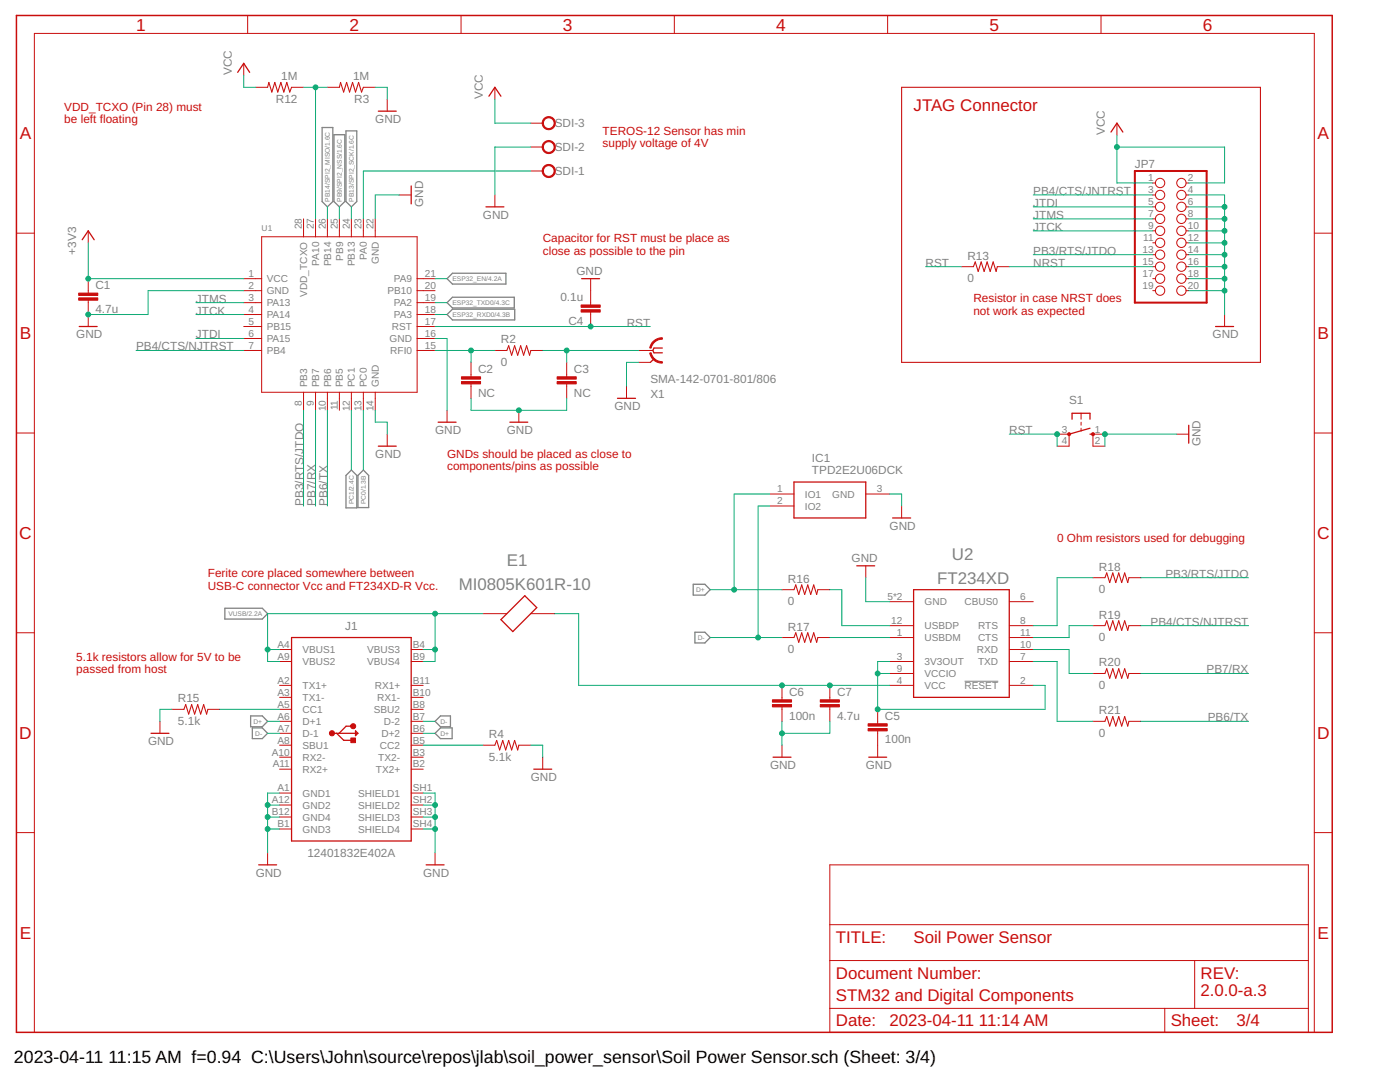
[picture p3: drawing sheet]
<svg xmlns="http://www.w3.org/2000/svg" width="279mm" height="216mm" viewBox="0 0 279 216" stroke-linecap="round" stroke-linejoin="round" font-family="sans-serif">
<path d="M192.5 135.9h6.7" fill="none" stroke="#808080" stroke-width=".2"/>
<g fill="none" stroke="#808080" stroke-width=".25">
<path d="M64.3 25.4h2.1v14.8l-1.1 1.1-1-1.1zM66.7 26.9h2.1v13.3l-1.1 1.1-1-1.1zM69 26.1h2.2v14.1l-1.1 1.1-1.1-1.1zM89.2 55.6l1.1-1.1h10.7v2.2h-10.7zM89.2 60.4l1.1-1.1h12.3v2.1h-12.3zM89.2 62.8l1.1-1.1h12.4v2.1h-12.4zM70.1 93.8l1.1 1.1v6.4h-2.2v-6.4zM72.5 93.8l1.1 1.1v6.4h-2.2v-6.4zM138.3 116.6h2.4l1 1.1-1 1h-2.4zM44.9 121.4h7.4l1.1 1-1.1 1.1h-7.4zM138.7 126.2h2l1 1-1 1.1h-2zM50 142.9h2.3l1.1 1-1.1 1.1h-2.3z"/>
<path d="M50.4 145.2h1.9l1.1 1.1-1.1 1.1h-1.9zM86.8 143.9l1.1-1h2v2.1h-2zM87.9 145.2h2.3v2.2h-2.3l-1.1-1.1z"/>
</g>
<g fill="none" stroke="#c90d0c" stroke-width=".21">
<path d="M53.4 17.4l.3-1 .6 2 .5-2 .6 2 .6-2 .6 2 .6-2 .6 2 .4-1M67.7 17.4l.3-1 .6 2 .6-2 .6 2 .6-2 .6 2 .6-2 .6 2 .3-1M179.9 17.4h71.6v54.9h-71.6zM194.3 53.2l.3-.9 .6 1.9 .6-1.9 .6 1.9 .6-1.9 .6 1.9 .6-1.9 .6 1.9 .2-1M101.2 69.9l.3-.9 .6 1.9 .6-1.9 .6 1.9 .6-1.9 .6 1.9 .6-1.9 .6 1.9 .2-1M158.5 117.7l.3-1 .6 1.9 .6-1.9 .6 1.9 .6-1.9 .6 1.9 .6-1.9 .6 1.9 .2-.9M220.5 115.3l.4-1 .6 1.9 .6-1.9 .6 1.9 .6-1.9 .6 1.9 .6-1.9 .6 1.9 .2-.9M158.5 127.2l.3-.9 .6 1.9 .6-1.9 .6 1.9 .6-1.9 .6 1.9 .6-1.9 .6 1.9 .2-1M220.5 124.8l.4-.9 .6 1.9 .6-1.9 .6 1.9 .6-1.9 .6 1.9 .6-1.9 .6 1.9 .2-1M220.5 134.4l.4-1 .6 1.9 .6-1.9 .6 1.9 .6-1.9 .6 1.9 .6-1.9 .6 1.9 .2-.9M36.7 141.5l.4-.9 .6 1.9 .5-1.9 .6 1.9 .7-1.9 .5 1.9 .6-1.9 .6 1.9 .3-1M98.8 148.7l.3-1 .6 1.9 .6-1.9 .6 1.9 .6-1.9 .6 1.9 .6-1.9 .6 1.9 .2-.9"/>
<path d="M220.5 143.9l.4-.9 .6 1.9 .6-1.9 .6 1.9 .6-1.9 .6 1.9 .6-1.9 .6 1.9 .2-1"/>
</g>
<g fill="none" stroke="#c90d0c" stroke-width=".2">
<path d="M48.6 12.6v2.4M49.4 3.1v3.6M51 17.4h2.4M58.2 17.4h2.4M65.3 17.4h2.4M72.5 17.4h2.4M77.3 19.8v2.4M92 3.1v3.6M98.8 17.4v2.4M134.6 3.1v3.6M177.1 3.1v3.6M219.7 3.1v3.6"/>
<path d="M79.7 38.9h2.4M98.8 38.9v2.4M105.9 34.1h2.4M105.9 29.3h2.4M105.9 24.6h2.4M222.9 24.6v2.4M230.1 38.9h.5M230.1 36.5h.5M236.7 38.9h.5M236.7 36.5h.5M3.3 46.5h3.6M17.6 46.1v2.4"/>
<path d="M17.6 55.6v2.9M17.6 59.9v5.3M48.6 55.6h3.6M48.6 58h3.6M52.2 47.2h31v31.1h-31zM60.6 43.7v3.5M63 43.7v3.5M65.3 43.7v3.5M67.7 43.7v3.5M70.1 43.7v3.5M72.5 43.7v3.5M74.9 43.7v3.5"/>
<path d="M83.2 55.6h3.6M83.2 58h3.6M117.9 55.6v5.3M191.9 53.2h2.4M199 53.2h2.4M230.1 55.6h.5M230.1 58h.5M230.1 41.3h.5M230.1 43.7h.5M230.1 46.1h.5M230.1 48.5h.5M230.1 50.8h.5"/>
<path d="M230.1 53.2h.5M236.7 55.6h.5M236.7 58h.5M236.7 41.3h.5M236.7 43.7h.5M236.7 46.1h.5M236.7 48.5h.5M236.7 50.8h.5M236.7 53.2h.5M262.3 46.5h3.6M48.6 60.4h3.6M48.6 62.8h3.6"/>
<path d="M48.6 65.2h3.6M48.6 67.5h3.6M48.6 69.9h3.6M60.6 78.3v3.6M63 78.3v3.6M65.3 78.3v3.6M67.7 78.3v3.6M70.1 78.3v3.6M72.5 78.3v3.6M74.9 78.3v3.6M83.2 60.4h3.6M83.2 62.8h3.6"/>
<path d="M83.2 65.2h3.6M83.2 67.5h3.6M83.2 69.9h3.6M94 72.3v2.9M94 76.6v2.9M98.8 69.9h2.4M105.9 69.9h2.4M113.1 72.3v2.9M113.1 76.6v2.9M117.9 62.3v2.9M125 77.1v2.4M127.4 69.9h2.9"/>
<path d="M127.4 72.3h2.4M244.4 62.8v2.4M3.3 86.4h3.6M77.3 86.6v2.4M89.2 81.9v2.3M103.5 81.9v2.3M153.7 98.6h4.8M172.8 98.6h4.7M211 86.6h2.4v2.4h-2.4M215.8 82.5v1.2M215.8 84.2v.7M215.8 85.4v.6"/>
<path d="M220.5 86.6h-2.4v2.4h2.4M234.8 86.6h2.4M262.3 86.4h3.6M153.7 101h4.8M156.1 117.7h2.4M163.2 117.7h2.4M172.8 112.9v2.4M179.9 101v2.4M218.1 115.3h2.4M225.3 115.3h2.4M3.3 126.3h3.6M55.8 139.1h2.4"/>
<path d="M55.8 136.8h2.4M55.8 129.6h2.4M55.8 132h2.4M82.1 139.1h2.4M82.1 136.8h2.4M82.1 129.6h2.4M82.1 132h2.4M96.4 122.4h4.8M105.9 122.4h4.8M156.1 127.2h2.4M156.1 136.8v2.8M163.2 127.2h2.4"/>
<path d="M165.6 136.8v2.8M177.5 136.8h4.8M177.5 132h4.8M177.5 120.1h4.8M177.5 127.2h4.8M177.5 134.4h4.8M177.5 124.8h4.8M201.4 136.8h4.8M201.4 129.6h4.8M201.4 132h4.8M201.4 120.1h4.8M201.4 127.2h4.8"/>
<path d="M201.4 124.8h4.8M218.1 134.4h2.4M218.1 124.8h2.4M225.3 134.4h2.4M225.3 124.8h2.4M262.3 126.3h3.6M31.9 143.9v2.4M34.3 141.5h2.4M41.5 141.5h2.4M55.8 143.9h2.4M55.8 141.5h2.4M55.8 148.7h2.4"/>
<path d="M55.8 146.3h2.4M55.8 151.1h2.4M55.8 153.5h2.4M55.8 158.2h2.4M82.1 143.9h2.4M82.1 141.5h2.4M82.1 148.7h2.4M82.1 146.3h2.4M82.1 151.1h2.4M82.1 153.5h2.4M82.1 158.2h2.4M96.4 148.7h2.4"/>
<path d="M103.5 148.7h2.4M108.3 151.1v2.4M156.1 141.1v2.8M156.1 148.7v2.4M165.6 141.1v2.8M175.2 141.5v2.9M175.2 145.8v5.3M218.1 143.9h2.4M225.3 143.9h2.4M3.3 166.1h3.6M53.4 170.2v2.4M55.8 163h2.4"/>
<path d="M55.8 160.6h2.4M55.8 165.4h2.4M82.1 163h2.4M82.1 160.6h2.4M82.1 165.4h2.4M86.8 170.2v2.4M165.6 172.6h95.5v33.4h-95.5zM262.3 166.1h3.6M165.6 191.7h95.5M165.6 184.5h95.5M238.4 191.7v9.5M6.9 206v-199.3h255.4v199.3"/>
<path d="M165.6 201.2h95.5M232.5 201.2v4.8"/>
<circle cx="231.5" cy="36.5" r=".93"/>
<circle cx="231.5" cy="38.9" r=".93"/>
<circle cx="235.8" cy="38.9" r=".93"/>
<circle cx="235.8" cy="36.5" r=".93"/>
<circle cx="231.5" cy="48.5" r=".93"/>
<circle cx="231.5" cy="41.3" r=".93"/>
<circle cx="231.5" cy="55.6" r=".93"/>
<circle cx="231.5" cy="43.7" r=".93"/>
<circle cx="231.5" cy="53.2" r=".93"/>
<circle cx="231.5" cy="50.8" r=".93"/>
<circle cx="231.5" cy="58" r=".93"/>
<circle cx="231.5" cy="46.1" r=".93"/>
<circle cx="235.8" cy="43.7" r=".93"/>
<circle cx="235.8" cy="46.1" r=".93"/>
<circle cx="235.8" cy="53.2" r=".93"/>
<circle cx="235.8" cy="58" r=".93"/>
<circle cx="235.8" cy="55.6" r=".93"/>
<circle cx="235.8" cy="48.5" r=".93"/>
<circle cx="235.8" cy="41.3" r=".93"/>
<circle cx="235.8" cy="50.8" r=".93"/>
</g>
<g fill="none" stroke="#c90d0c" stroke-width=".25">
<path d="M47.4 14.4l1.2-1.8 1.2 1.8M97.6 19.2l1.2-1.8 1.2 1.8M75.5 22.2h3.6M82.1 37.1v3.6M221.7 26.4l1.2-1.8 1.2 1.8M16.4 47.8l1.2-1.7 1.2 1.7M97 41.3h3.6M116.1 55.6h3.6M15.8 65.2h3.6M123.2 79.5h3.6M130.5 71.6l-.7 .7M132.2 69.4h-1.7l-.2 .5 .2 .5h1.7"/>
<path d="M242.6 65.2h3.6M75.5 89h3.6M87.4 84.2h3.6M101.7 84.2h3.6M158.5 96.2h14.3v7.2h-14.3zM214 83.7v-1.2h3.5v1.2M217.5 86.6h.6M217.5 85.4l-4.1 1.2M237.2 84.9v3.5M104.7 118.9l2.4 2.3-4.8 4.8-2.3-2.4zM171 112.9h3.6M178.1 103.4h3.6"/>
<path d="M182.3 117.7h19.1v21.4h-19.1zM58.2 127.2h23.9v40.6h-23.9zM30.1 146.3h3.6M66.7 146.3h4.7M67.2 146.3l1.4 1.4h1.4M70 144.9h-.9l-1.4 1.4M71 145.8l.4 .5-.4 .5zM106.5 153.5h3.6M154.3 151.1h3.6M173.4 151.1h3.6M51.6 172.6h3.6M85 172.6h3.6"/>
</g>
<g fill="#c90d0c" stroke="#c90d0c" stroke-width=".2">
<path d="M15.7 59.4h3.8v.5h-3.8z"/>
<path d="M15.7 58.5h3.8v.4h-3.8z"/>
<path d="M92.1 76.1h3.8v.5h-3.8z"/>
<path d="M92.1 75.2h3.8v.4h-3.8z"/>
<path d="M111.2 76.1h3.8v.5h-3.8z"/>
<path d="M111.2 75.2h3.8v.4h-3.8z"/>
<path d="M116 60.9h3.8v.4h-3.8z"/>
<path d="M116 61.8h3.8v.5h-3.8z"/>
<path d="M70 147.3h1v.9h-1z"/>
<path d="M173.2 145.4h3.9v.4h-3.9z"/>
<path d="M173.2 144.4h3.9v.5h-3.9z"/>
<path d="M154.2 140.6h3.8v.5h-3.8z"/>
<path d="M154.2 139.6h3.8v.5h-3.8z"/>
<path d="M163.7 140.6h3.8v.5h-3.8z"/>
<path d="M163.7 139.6h3.8v.5h-3.8z"/>
</g>
<g fill="#c90d0c" stroke="#c90d0c" stroke-width=".2">
<path d="M130.4 68.1l1.1-.6 .7-.1v.3a2.26 2.26 0 0 0-2.3 1.8l-.2-.1v-.2z" fill-rule="evenodd"/>
<path d="M129.7 70.4h.2a2.3 2.3 0 0 0 2.3 1.8v.3a2.44 2.44 0 0 1-2.5-2.1z" fill-rule="evenodd"/>
<path d="M217.9 86.4l.2-.1 .3 .1v.4l-.3 .2-.2-.2z" fill-rule="evenodd"/>
<path d="M65.8 146a.51 .51 0 0 1 .8 0 .51 .51 0 0 1-.2 .8 .51 .51 0 0 1-.7-.5h.6h-.6z" fill-rule="evenodd"/>
<path d="M70 144.7a.52 .52 0 0 1 .9-.1 .52 .52 0 0 1-.3 .8 .52 .52 0 0 1-.6-.5h.5h-.5z" fill-rule="evenodd"/>
<path d="M108.6 33.2a1.31 1.31 0 0 1 2.1 .3 1.31 1.31 0 0 1-.8 1.9 1.31 1.31 0 0 1-1.7-1.3h.2a1.07 1.07 0 0 1 1.5-1 1.07 1.07 0 0 1 .3 1.8 1.07 1.07 0 0 1-1.7-.5l-.1-.3h-.2z" fill-rule="evenodd"/>
<path d="M108.6 28.4a1.31 1.31 0 0 1 2.1 .3 1.31 1.31 0 0 1-.9 1.9 1.31 1.31 0 0 1-1.6-1.3h.2a1.08 1.08 0 0 1 1.6-.9 1.08 1.08 0 0 1 .2 1.7 1.08 1.08 0 0 1-1.7-.5l-.1-.3h-.2z" fill-rule="evenodd"/>
<path d="M108.6 23.6a1.31 1.31 0 0 1 2.1 .3 1.31 1.31 0 0 1-.8 1.9 1.31 1.31 0 0 1-1.7-1.2h.2a1.07 1.07 0 0 1 1.5-1 1.07 1.07 0 0 1 .3 1.8 1.07 1.07 0 0 1-1.7-.6l-.1-.2h-.2z" fill-rule="evenodd"/>
<circle cx="213.4" cy="86.6" r=".31"/>
</g>
<path d="M226.5 34.1h14.3v26.3h-14.3z" fill="none" stroke="#c90d0c" stroke-width=".4"/>
<path d="M3.3 3.1h262.6v202.9h-262.6z" fill="none" stroke="#c90d0c" stroke-width=".3"/>
<g fill="none" stroke="#0dab76" stroke-width=".2">
<path d="M48.6 15v2.4h2.4M60.6 17.4h4.7M63 17.4v26.3M74.9 17.4h2.4v2.4M98.8 19.8v4.8h7.1M79.7 38.9h-4.8v4.8M105.9 29.3h-7.1v9.6M105.9 34.1h-33.4v9.6M206.2 38.9h23.9M222.9 29.3h21.5v7.2h-7.2M222.9 27v9.5h7.2M237.2 38.9h7.2v23.9"/>
<path d="M17.6 48.5v7.1h31M48.6 58h-19.1v4.8h-11.9M65.3 41.3v2.4M67.7 41.3v2.4M70.1 41.3v2.4M86.8 55.6h2.4M184.7 53.2h7.2M201.4 53.2h28.7M206.2 50.8h23.9M206.2 46.1h23.9M206.2 43.7h23.9M206.2 41.3h23.9"/>
<path d="M237.2 55.6h7.2M237.2 58h7.2M237.2 53.2h7.2M237.2 50.8h7.2M237.2 48.5h7.2M237.2 46.1h7.2M237.2 43.7h7.2M237.2 41.3h7.2M27.2 69.9h21.4M39.1 62.8h9.5M39.1 67.5h9.5M39.1 60.4h9.5"/>
<path d="M86.8 62.8h2.4M86.8 67.5h2.4v14.4M86.8 69.9h12M86.8 65.2h43M86.8 60.4h2.4M94 69.9v2.4M94 79.5v2.4h19.1v-2.4M108.3 69.9h19.1M113.1 69.9v2.4M127.4 72.3h-2.4v4.8M60.6 81.9v19.1M63 81.9v19.1"/>
<path d="M65.3 81.9v19.1M70.1 81.9v11.9M72.5 81.9v11.9M74.9 81.9v2.3h2.4v2.4M153.7 98.6h-7.2v19.1M177.5 98.6h2.4v2.4M201.4 86.6h9.6v2.4M234.8 86.6h-14.3v2.4M141.7 117.7h14.4M153.7 101h-2.4v26.2M165.6 117.7h2.4v7.1h9.5M172.8 115.3v4.8h4.7"/>
<path d="M218.1 115.3h-7.1v9.5h-4.8M227.7 115.3h21.5M53.4 129.6h2.4M84.5 129.6h2.3M86.8 122.4v9.6h-2.3M96.4 122.4h-43v9.6h2.4M110.7 122.4h4.8v14.4h62M141.7 127.2h14.4M165.6 127.2h11.9M175.2 134.4h2.3M177.5 132h-2.3v9.5h33.4v-4.7h-2.4M206.2 132h4.8v11.9h7.1"/>
<path d="M206.2 129.6h7.2v4.8h4.7M218.1 124.8h-4.7v2.4h-7.2M227.7 124.8h21.5M227.7 134.4h21.5M34.3 141.5h-2.4v2.4M43.9 141.5h11.9M53.4 146.3h2.4M53.4 143.9h2.4M55.8 158.2h-2.4v12M84.5 158.2h2.3v12M84.5 148.7h11.9M84.5 146.3h2.3"/>
<path d="M84.5 143.9h2.3M105.9 148.7h2.4v2.4M156.1 143.9v4.8M165.6 143.9v2.4h-9.5M227.7 143.9h21.5M53.4 160.6h2.4M53.4 163h2.4M53.4 165.4h2.4M84.5 160.6h2.3M84.5 163h2.3M84.5 165.4h2.3"/>
</g>
<g fill="#0dab76" stroke="#0dab76" stroke-width=".2">
<circle cx="17.6" cy="55.6" r=".49"/>
<circle cx="17.6" cy="62.8" r=".49"/>
<circle cx="103.5" cy="81.9" r=".49"/>
<circle cx="220.5" cy="86.6" r=".49"/>
<circle cx="53.4" cy="160.6" r=".49"/>
<circle cx="53.4" cy="163" r=".49"/>
<circle cx="53.4" cy="165.4" r=".49"/>
<circle cx="86.8" cy="165.4" r=".49"/>
<circle cx="86.8" cy="163" r=".49"/>
<circle cx="86.8" cy="160.6" r=".49"/>
<circle cx="156.1" cy="146.3" r=".49"/>
<circle cx="244.4" cy="58" r=".49"/>
<circle cx="244.4" cy="55.6" r=".49"/>
<circle cx="244.4" cy="53.2" r=".49"/>
<circle cx="244.4" cy="50.8" r=".49"/>
<circle cx="244.4" cy="48.5" r=".49"/>
<circle cx="244.4" cy="46.1" r=".49"/>
<circle cx="244.4" cy="43.7" r=".49"/>
<circle cx="244.4" cy="41.3" r=".49"/>
<circle cx="113.1" cy="69.9" r=".49"/>
<circle cx="94" cy="69.9" r=".49"/>
<circle cx="211" cy="86.6" r=".49"/>
<circle cx="117.9" cy="65.2" r=".49"/>
<circle cx="146.5" cy="117.7" r=".49"/>
<circle cx="151.3" cy="127.2" r=".49"/>
<circle cx="175.2" cy="134.4" r=".49"/>
<circle cx="175.2" cy="141.5" r=".49"/>
<circle cx="156.1" cy="136.8" r=".49"/>
<circle cx="165.6" cy="136.8" r=".49"/>
<circle cx="53.4" cy="129.6" r=".49"/>
<circle cx="86.8" cy="129.6" r=".49"/>
<circle cx="86.8" cy="122.4" r=".49"/>
<circle cx="63" cy="17.4" r=".49"/>
<circle cx="222.9" cy="29.3" r=".49"/>
</g>
<g font-size="3.5" fill="#c90d0c">
<text x="27.2" y="6.1">1</text>
<text x="69.8" y="6.1">2</text>
<text x="112.3" y="6.1">3</text>
<text x="154.9" y="6.1">4</text>
<text x="197.5" y="6.1">5</text>
<text x="240.1" y="6.1">6</text>
<text x="3.9" y="27.8">A</text>
<text x="262.9" y="27.8">A</text>
<text x="3.9" y="67.7">B</text>
<text x="262.9" y="67.7">B</text>
<text x="3.8" y="107.6">C</text>
<text x="262.8" y="107.6">C</text>
<text x="3.8" y="147.4">D</text>
<text x="262.8" y="147.4">D</text>
<text x="3.9" y="187.3">E</text>
<text x="262.9" y="187.3">E</text>
</g>
<g font-size="3.5">
<text x="2.8" y="212.1">2023-04-11</text>
<text x="21.6" y="212.1">11:15 AM f=0.94 C:\Users\John\source\repos\jlab\soil_power_sensor\Soil Power Sensor.sch (Sheet: 3/4)</text>
</g>
<g font-size="3.4" fill="#c90d0c">
<text x="182.3" y="22.2">JTAG Connector</text>
<text x="166.8" y="188.1">TITLE:</text>
<text x="182.3" y="188.1">Soil Power Sensor</text>
<text x="166.8" y="195.3">Document Number:</text>
<text x="239.6" y="195.3">REV:</text>
<text x="166.8" y="199.8">STM32 and Digital Components</text>
<text x="239.6" y="198.8">2.0.0-a.3</text>
<text x="166.8" y="204.8">Date:</text>
<text x="177.5" y="204.8">2023-04-11</text>
<text x="195.4" y="204.8">11:14 AM</text>
<text x="233.6" y="204.8">Sheet:</text>
<text x="246.8" y="204.8">3/4</text>
</g>
<g font-size="3.4" fill="#808080">
<text x="101.2" y="112.9">E1</text>
<text x="190" y="111.7">U2</text>
<text x="91.6" y="117.7">MI0805K601R-10</text>
<text x="187" y="116.5">FT234XD</text>
</g>
<g font-size="2.3" fill="#808080">
<text x="46.3" y="15" transform="rotate(-90 46.3 15)">VCC</text>
<text x="56.1" y="16">1M</text>
<text x="70.5" y="16">1M</text>
<text x="55.1" y="20.5">R12</text>
<text x="70.7" y="20.5">R3</text>
<text x="96.4" y="19.8" transform="rotate(-90 96.4 19.8)">VCC</text>
<text x="74.9" y="24.6">GND</text>
<text x="110.7" y="25.4">SDI-3</text>
<text x="220.5" y="27" transform="rotate(-90 220.5 27)">VCC</text>
<text x="110.7" y="35">SDI-1</text>
<text x="110.7" y="30.2">SDI-2</text>
<text x="226.5" y="33.5">JP7</text>
<text x="84.4" y="41.3" transform="rotate(-90 84.4 41.3)">GND</text>
<text x="206.2" y="38.9">PB4/CTS/JNTRST</text>
<text x="206.2" y="41.3">JTDI</text>
<text x="96.4" y="43.7">GND</text>
<text x="206.2" y="43.7">JTMS</text>
<text x="206.2" y="46.1">JTCK</text>
<text x="15.2" y="50.8" transform="rotate(-90 15.2 50.8)">+3V3</text>
<text x="184.7" y="53.2">RST</text>
<text x="193.1" y="51.8">R13</text>
<text x="206.2" y="50.8">PB3/RTS/JTDO</text>
<text x="206.2" y="53.2">NRST</text>
<text x="19" y="57.6">C1</text>
<text x="115" y="54.9">GND</text>
<text x="193.1" y="56.3">0</text>
<text x="19" y="62.4">4.7u</text>
<text x="39.1" y="60.4">JTMS</text>
<text x="39.1" y="62.8">JTCK</text>
<text x="111.8" y="60">0.1u</text>
<text x="113.4" y="64.8">C4</text>
<text x="125.1" y="65.2">RST</text>
<text x="15.2" y="67.5">GND</text>
<text x="27.2" y="69.9">PB4/CTS/NJTRST</text>
<text x="39.1" y="67.5">JTDI</text>
<text x="100" y="68.5">R2</text>
<text x="242" y="67.5">GND</text>
<text x="95.4" y="74.3">C2</text>
<text x="100" y="73">0</text>
<text x="114.5" y="74.3">C3</text>
<text x="129.8" y="76.4">SMA-142-0701-801/806</text>
<text x="95.4" y="79.1">NC</text>
<text x="114.5" y="79.1">NC</text>
<text x="122.6" y="81.9">GND</text>
<text x="129.8" y="79.5">X1</text>
<text x="213.4" y="80.7">S1</text>
<text x="86.8" y="86.6">GND</text>
<text x="101.2" y="86.6">GND</text>
<text x="201.4" y="86.6">RST</text>
<text x="239.6" y="89" transform="rotate(-90 239.6 89)">GND</text>
<text x="74.9" y="91.4">GND</text>
<text x="162" y="94.6">TPD2E2U06DCK</text>
<text x="162" y="92.2">IC1</text>
<text x="60.6" y="101" transform="rotate(-90 60.6 101)">PB3/RTS/JTDO</text>
<text x="63" y="101" transform="rotate(-90 63 101)">PB7/RX</text>
<text x="65.3" y="101" transform="rotate(-90 65.3 101)">PB6/TX</text>
<text x="177.5" y="105.7">GND</text>
<text x="170" y="112.2">GND</text>
<text x="219.3" y="113.9">R18</text>
<text x="157.3" y="116.3">R16</text>
<text x="219.3" y="118.4">0</text>
<text x="232.6" y="115.3">PB3/RTS/JTDO</text>
<text x="68.9" y="125.7">J1</text>
<text x="157.3" y="120.8">0</text>
<text x="157.3" y="125.8">R17</text>
<text x="219.3" y="123.4">R19</text>
<text x="229.6" y="124.8">PB4/CTS/NJTRST</text>
<text x="157.3" y="130.3">0</text>
<text x="219.3" y="127.9">0</text>
<text x="219.3" y="137.5">0</text>
<text x="219.3" y="133">R20</text>
<text x="240.8" y="134.4">PB7/RX</text>
<text x="35.5" y="140.1">R15</text>
<text x="157.5" y="143.6">100n</text>
<text x="157.5" y="138.8">C6</text>
<text x="167" y="143.6">4.7u</text>
<text x="167" y="138.8">C7</text>
<text x="176.6" y="143.6">C5</text>
<text x="219.3" y="142.5">R21</text>
<text x="241" y="143.9">PB6/TX</text>
<text x="29.5" y="148.7">GND</text>
<text x="35.5" y="144.6">5.1k</text>
<text x="97.6" y="147.3">R4</text>
<text x="176.6" y="148.3">100n</text>
<text x="219.3" y="147">0</text>
<text x="97.6" y="151.8">5.1k</text>
<text x="105.9" y="155.9">GND</text>
<text x="153.7" y="153.5">GND</text>
<text x="172.8" y="153.5">GND</text>
<text x="61.3" y="171">12401832E402A</text>
<text x="51" y="175">GND</text>
<text x="84.4" y="175">GND</text>
</g>
<g font-size="2.3" fill="#c90d0c">
<text x="12.8" y="22.1">VDD_TCXO (Pin 28) must</text>
<text x="12.8" y="24.6">be left floating</text>
<text x="120.3" y="26.8">TEROS-12 Sensor has min</text>
<text x="120.3" y="29.3">supply voltage of 4V</text>
<text x="108.3" y="48.3">Capacitor for RST must be place as</text>
<text x="108.3" y="50.8">close as possible to the pin</text>
<text x="194.3" y="60.3">Resistor in case NRST does</text>
<text x="194.3" y="62.8">not work as expected</text>
<text x="89.2" y="91.3">GNDs should be placed as close to</text>
<text x="89.2" y="93.8">components/pins as possible</text>
<text x="211" y="108.1">0 Ohm resistors used for debugging</text>
<text x="41.5" y="115.2">Ferite core placed somewhere between</text>
<text x="41.5" y="117.7">USB-C connector Vcc and FT234XD-R Vcc.</text>
<text x="15.2" y="131.9">5.1k resistors allow for 5V to be</text>
<text x="15.2" y="134.4">passed from host</text>
</g>
<g font-size="2" fill="#808080">
<text x="229.1" y="36.2">1</text>
<text x="229.1" y="38.6">3</text>
<text x="229.1" y="40.9">5</text>
<text x="237" y="36.2">2</text>
<text x="237" y="38.6">4</text>
<text x="237" y="40.9">6</text>
<text x="60.2" y="45.7" transform="rotate(-90 60.2 45.7)">28</text>
<text x="62.6" y="45.7" transform="rotate(-90 62.6 45.7)">27</text>
<text x="65" y="45.7" transform="rotate(-90 65 45.7)">26</text>
<text x="67.4" y="45.7" transform="rotate(-90 67.4 45.7)">25</text>
<text x="69.8" y="45.7" transform="rotate(-90 69.8 45.7)">24</text>
<text x="72.2" y="45.7" transform="rotate(-90 72.2 45.7)">23</text>
<text x="74.6" y="45.7" transform="rotate(-90 74.6 45.7)">22</text>
<text x="229.1" y="43.3">7</text>
<text x="229.1" y="45.7">9</text>
<text x="237" y="43.3">8</text>
<text x="237" y="45.7">10</text>
<text x="63.7" y="53" transform="rotate(-90 63.7 53)">PA10</text>
<text x="66.1" y="53.2" transform="rotate(-90 66.1 53.2)">PB14</text>
<text x="68.5" y="52" transform="rotate(-90 68.5 52)">PB9</text>
<text x="70.8" y="53.2" transform="rotate(-90 70.8 53.2)">PB13</text>
<text x="73.2" y="51.9" transform="rotate(-90 73.2 51.9)">PA0</text>
<text x="75.6" y="52.7" transform="rotate(-90 75.6 52.7)">GND</text>
<text x="228" y="50.5">13</text>
<text x="228" y="52.9">15</text>
<text x="228.2" y="48.1">11</text>
<text x="237" y="48.1">12</text>
<text x="237" y="50.5">14</text>
<text x="237" y="52.9">16</text>
<text x="49.6" y="55.3">1</text>
<text x="49.6" y="57.7">2</text>
<text x="53.2" y="56.3">VCC</text>
<text x="53.2" y="58.7">GND</text>
<text x="61.3" y="59.2" transform="rotate(-90 61.3 59.2)">VDD_TCXO</text>
<text x="77.3" y="58.7">PB10</text>
<text x="78.6" y="56.3">PA9</text>
<text x="84.8" y="57.7">20</text>
<text x="84.8" y="55.3">21</text>
<text x="228" y="55.3">17</text>
<text x="228" y="57.7">19</text>
<text x="237" y="55.3">18</text>
<text x="237" y="57.7">20</text>
<text x="49.6" y="60">3</text>
<text x="49.6" y="62.4">4</text>
<text x="49.6" y="64.8">5</text>
<text x="53.2" y="61.1">PA13</text>
<text x="53.2" y="63.5">PA14</text>
<text x="53.2" y="65.9">PB15</text>
<text x="78.2" y="65.9">RST</text>
<text x="78.6" y="63.5">PA3</text>
<text x="78.6" y="61.1">PA2</text>
<text x="84.8" y="64.8">17</text>
<text x="84.8" y="62.4">18</text>
<text x="84.8" y="60">19</text>
<text x="49.6" y="67.2">6</text>
<text x="49.6" y="69.6">7</text>
<text x="53.2" y="68.3">PA15</text>
<text x="53.2" y="70.6">PB4</text>
<text x="77.8" y="68.3">GND</text>
<text x="77.9" y="70.7">RFI0</text>
<text x="84.8" y="69.6">15</text>
<text x="84.8" y="67.2">16</text>
<text x="61.3" y="77.3" transform="rotate(-90 61.3 77.3)">PB3</text>
<text x="63.7" y="77.3" transform="rotate(-90 63.7 77.3)">PB7</text>
<text x="66.1" y="77.3" transform="rotate(-90 66.1 77.3)">PB6</text>
<text x="68.5" y="77.3" transform="rotate(-90 68.5 77.3)">PB5</text>
<text x="70.8" y="77.3" transform="rotate(-90 70.8 77.3)">PC1</text>
<text x="73.2" y="77.3" transform="rotate(-90 73.2 77.3)">PC0</text>
<text x="75.6" y="77.3" transform="rotate(-90 75.6 77.3)">GND</text>
<text x="60.2" y="80.9" transform="rotate(-90 60.2 80.9)">8</text>
<text x="62.6" y="80.9" transform="rotate(-90 62.6 80.9)">9</text>
<text x="65" y="82.1" transform="rotate(-90 65 82.1)">10</text>
<text x="67.4" y="81.9" transform="rotate(-90 67.4 81.9)">11</text>
<text x="69.8" y="82.1" transform="rotate(-90 69.8 82.1)">12</text>
<text x="72.2" y="82.1" transform="rotate(-90 72.2 82.1)">13</text>
<text x="74.6" y="82.1" transform="rotate(-90 74.6 82.1)">14</text>
<text x="211.9" y="86.3">3</text>
<text x="211.9" y="88.7">4</text>
<text x="218.5" y="86.3">1</text>
<text x="218.5" y="88.7">2</text>
<text x="155.1" y="98.2">1</text>
<text x="155.1" y="100.6">2</text>
<text x="160.6" y="99.3">IO1</text>
<text x="160.6" y="101.7">IO2</text>
<text x="166.1" y="99.3">GND</text>
<text x="175" y="98.2">3</text>
<text x="177.1" y="119.7">5*2</text>
<text x="203.6" y="119.7">6</text>
<text x="177.9" y="124.5">12</text>
<text x="184.5" y="120.8">GND</text>
<text x="184.5" y="125.5">USBDP</text>
<text x="192.5" y="120.8">CBUS0</text>
<text x="195.2" y="125.6">RTS</text>
<text x="203.6" y="124.5">8</text>
<text x="55.4" y="129.3">A4</text>
<text x="55.4" y="131.7">A9</text>
<text x="60.4" y="130.3">VBUS1</text>
<text x="73.3" y="130.3">VBUS3</text>
<text x="82.4" y="129.3">B4</text>
<text x="82.4" y="131.7">B9</text>
<text x="179" y="131.7">3</text>
<text x="179" y="126.9">1</text>
<text x="184.5" y="127.9">USBDM</text>
<text x="195" y="130.3">RXD</text>
<text x="195.2" y="127.9">CTS</text>
<text x="203.6" y="131.7">7</text>
<text x="203.6" y="129.3">10</text>
<text x="203.6" y="126.9">11</text>
<text x="55.4" y="136.4">A2</text>
<text x="60.4" y="137.5">TX1+</text>
<text x="60.4" y="132.7">VBUS2</text>
<text x="73.3" y="132.7">VBUS4</text>
<text x="74.8" y="137.5">RX1+</text>
<text x="82.4" y="136.4">B11</text>
<text x="179" y="136.4">4</text>
<text x="179" y="134">9</text>
<text x="184.5" y="132.7">3V3OUT</text>
<text x="184.5" y="137.5">VCC</text>
<text x="184.5" y="135.1">VCCIO</text>
<text x="192.5" y="137.5">RESET</text>
<text x="195.2" y="132.7">TXD</text>
<text x="203.6" y="136.4">2</text>
<text x="55.4" y="138.8">A3</text>
<text x="55.4" y="143.6">A6</text>
<text x="55.4" y="141.2">A5</text>
<text x="60.4" y="139.9">TX1-</text>
<text x="60.4" y="142.3">CC1</text>
<text x="74.6" y="142.3">SBU2</text>
<text x="75.3" y="139.9">RX1-</text>
<text x="82.4" y="141.2">B8</text>
<text x="82.4" y="143.6">B7</text>
<text x="82.4" y="138.8">B10</text>
<text x="55.4" y="148.4">A8</text>
<text x="55.4" y="146">A7</text>
<text x="60.4" y="144.6">D+1</text>
<text x="60.4" y="149.4">SBU1</text>
<text x="60.4" y="147">D-1</text>
<text x="75.8" y="149.4">CC2</text>
<text x="76.1" y="147">D+2</text>
<text x="76.6" y="144.7">D-2</text>
<text x="82.4" y="146">B6</text>
<text x="82.4" y="148.4">B5</text>
<text x="54.3" y="150.8">A10</text>
<text x="54.4" y="153.1">A11</text>
<text x="60.4" y="151.8">RX2-</text>
<text x="60.4" y="154.2">RX2+</text>
<text x="75" y="154.2">TX2+</text>
<text x="75.5" y="151.8">TX2-</text>
<text x="82.4" y="150.8">B3</text>
<text x="82.4" y="153.1">B2</text>
<text x="54.3" y="160.3">A12</text>
<text x="55.4" y="157.9">A1</text>
<text x="60.4" y="161.4">GND2</text>
<text x="60.4" y="159">GND1</text>
<text x="71.5" y="159">SHIELD1</text>
<text x="71.5" y="161.4">SHIELD2</text>
<text x="82.4" y="157.9">SH1</text>
<text x="82.4" y="160.3">SH2</text>
<text x="54.3" y="162.7">B12</text>
<text x="55.4" y="165.1">B1</text>
<text x="60.4" y="163.7">GND4</text>
<text x="60.4" y="166.1">GND3</text>
<text x="71.5" y="163.7">SHIELD3</text>
<text x="71.5" y="166.1">SHIELD4</text>
<text x="82.4" y="162.7">SH3</text>
<text x="82.4" y="165.1">SH4</text>
</g>
<text font-size="1.7" fill="#808080" x="52.2" y="46.1">U1</text>
<g font-size="1.3" fill="#808080">
<text x="65.8" y="40.2" transform="rotate(-90 65.8 40.2)">PB14/SPI2_MISO/1.6C</text>
<text x="68.2" y="40.2" transform="rotate(-90 68.2 40.2)">PB9/SPI2_NSS/1.6C</text>
<text x="70.6" y="40.2" transform="rotate(-90 70.6 40.2)">PB13/SPI2_SCK/1.6C</text>
<text x="90.3" y="56.1">ESP32_EN/4.2A</text>
<text x="90.3" y="60.9">ESP32_TXD0/4.3C</text>
<text x="90.3" y="63.2">ESP32_RXD0/4.3B</text>
<text x="70.6" y="100.7" transform="rotate(-90 70.6 100.7)">PC1/2.4C</text>
<text x="73" y="100.6" transform="rotate(-90 73 100.6)">PC0/1.3B</text>
<text x="138.9" y="118.1">D+</text>
<text x="45.6" y="122.9">VUSB/2.2A</text>
<text x="139.3" y="127.7">D-</text>
<text x="50.6" y="144.4">D+</text>
<text x="50.9" y="146.8">D-</text>
<text x="87.9" y="146.8">D+</text>
<text x="87.9" y="144.4">D-</text>
</g>
</svg>
